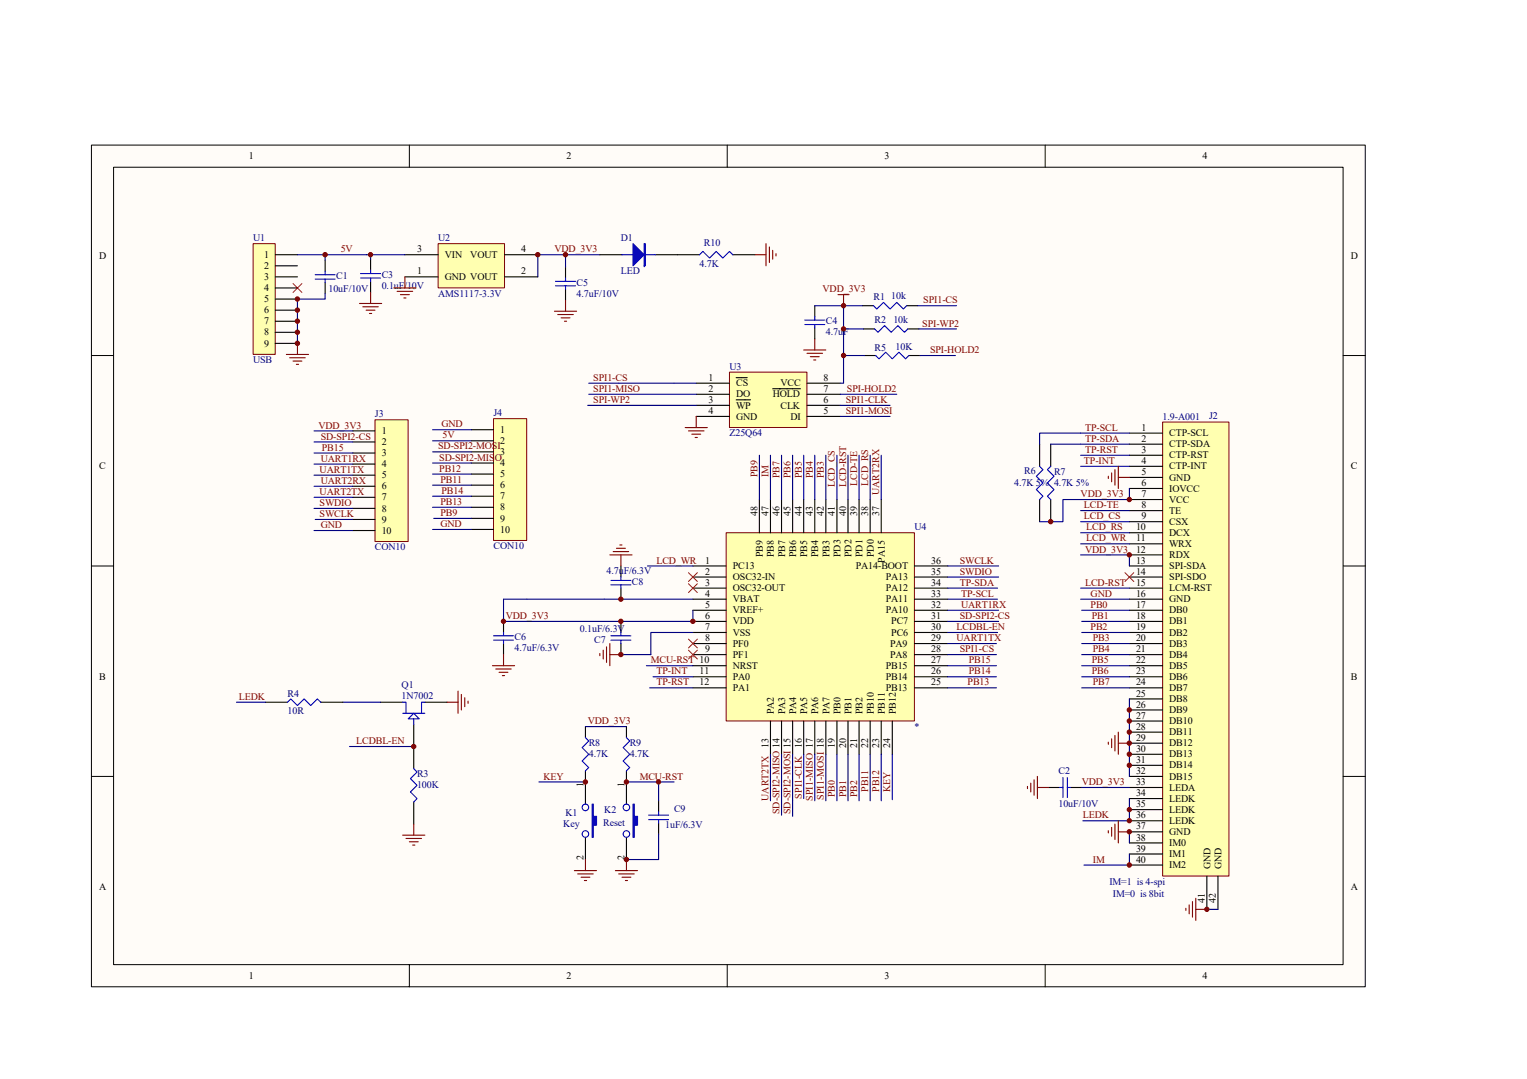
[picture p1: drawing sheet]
<svg xmlns="http://www.w3.org/2000/svg" width="420mm" height="297mm" viewBox="0 0 420 297" stroke-linecap="round" stroke-linejoin="round" font-family="sans-serif">
<path d="M25.2 39.9h350.5v231.8h-350.5z" fill="#fffcf8"/>
<g fill="none" stroke="#000" stroke-width=".28">
<path d="M25.2 39.9h350.5v231.8h-350.5zM112.6 39.9v6.1M200.1 39.9v6.1M287.6 39.9v6.1M31.3 46h338.3v219.6h-338.3zM25.2 97.9h6.1M369.6 97.9h6.1M25.2 155.8h6.1M369.6 155.8h6.1M25.2 213.7h6.1M369.6 213.7h6.1M112.6 265.6v6.1"/>
<path d="M200.1 265.6v6.1M287.6 265.6v6.1"/>
</g>
<path d="M170.8 155.8v3.1M170.8 161.9v3.1M170.8 171.1v3M170.8 177.2v3" fill="none" stroke="#000" stroke-width=".3"/>
<path d="M168.1 159.8h5.5M170.8 158.9v.9M168.1 161h5.5M168.1 175h5.5M168.1 176.2h5.5M170.8 161v.9M170.8 174.1v.9M170.8 176.2v1" fill="none" stroke="#00f" stroke-width=".3"/>
<path d="M200.7 102.5h21.3v15.2h-21.3z" fill="#ffffb0"/>
<path d="M200.7 102.4h21.3v15.3h-21.3z" fill="none" stroke="#800000" stroke-width=".28"/>
<g fill="none" stroke="#000" stroke-width=".3">
<path d="M237.3 84.2h3M237.6 90.6h3.1M237.9 97.9h3.1M249.5 84.2h3M249.8 90.6h3M250.1 97.9h3M191.6 105.5h9.1M191.6 111.6h9.1M191.6 108.5h9.1M191.6 114.6h9.1M202.6 104h3M202.6 110.1h3.9"/>
<path d="M212.6 107h7.6M222 105.5h9.2M222 111.6h9.2M222 108.5h9.2M222 114.6h9.2"/>
</g>
<path d="M230.6 81.1h3M232.1 81.1v3.1M188.5 117.7h6.1M189.4 118.6h4.3M190.4 119.5h2.4M191.6 114.6v3.1M191.3 120.4h.6M167.8 152.8h6.1M168.7 151.8h4.3M169.6 150.9h2.5M170.5 150h.6M170.8 152.8v3" fill="none" stroke="#800000" stroke-width=".3"/>
<path d="M240.3 84.2l.9 .9 1.9-1.9 1.8 1.9 1.8-1.9 1.9 1.9 .9-.9M240.7 90.6l.9 .9 1.8-1.9 1.8 1.9 1.8-1.9 1.9 1.9 .9-.9M241 97.9l.9 .9 1.8-1.8 1.8 1.8 1.8-1.8 1.9 1.8 .9-.9" fill="none" stroke="#00f" stroke-width=".3"/>
<path d="M232.1 84.2v21.3h-.9M162 105.5h8.2M185.5 105.5h6.1M231.2 111.6h13.7M231.2 114.6h13.7" fill="none" stroke="#000080" stroke-width=".3"/>
<path d="M199.8 146.7h51.8v51.8h-51.8z" fill="#ffffb0"/>
<path d="M199.8 146.7h51.8v51.8h-51.8z" fill="none" stroke="#800000" stroke-width=".28"/>
<g fill="none" stroke="#000" stroke-width=".3">
<path d="M224.2 84.2v3M224.2 90.3v3M208.9 137.5v9.2M212 137.5v9.2M215 137.5v9.2M218.1 137.5v9.2M221.1 137.5v9.2M224.2 137.5v9.2M227.2 137.5v9.2M230.3 137.5v9.2M233.3 137.5v9.2M236.4 137.5v9.2"/>
<path d="M239.4 137.5v9.2M242.5 137.5v9.2M190.7 155.8h9.1M190.7 158.9h9.1M251.6 155.8h9.2M251.6 158.9h9.2M138.5 171.1v3M138.5 177.2v3M190.7 161.9h9.1M190.7 165h9.1M190.7 168h9.1M190.7 171.1h9.1"/>
<path d="M190.7 174.1h9.1M190.7 177.2h9.1M251.6 161.9h9.2M251.6 165h9.2M251.6 168h9.2M251.6 171.1h9.2M251.6 174.1h9.2M251.6 177.2h9.2M190.7 180.2h9.1M190.7 183.3h9.1M190.7 186.3h9.1M190.7 189.4h9.1"/>
<path d="M212 198.5v9.1M215 198.5v9.1M218.1 198.5v9.1M221.1 198.5v9.1M224.2 198.5v9.1M227.2 198.5v9.1M230.3 198.5v9.1M233.3 198.5v9.1M236.4 198.5v9.1M239.4 198.5v9.1M242.5 198.5v9.1M245.5 198.5v9.1"/>
<path d="M251.6 180.2h9.2M251.6 183.3h9.2M251.6 186.3h9.2M251.6 189.4h9.2M288.5 216.8h3M294.6 216.8h3"/>
</g>
<g fill="none" stroke="#000080" stroke-width=".3">
<path d="M224.2 84.2h13.1M232.1 90.6h5.5M232.1 97.9h5.8M252.5 84.2h10.7M252.8 90.6h10.4M253.1 97.9h9.8M161.7 111.6h29.9M162 108.5h29.6M170.2 105.5h15.3M231.2 108.5h15.5M215 125.3v12.2M218.1 125.3v12.2"/>
<path d="M221.1 125.3v12.2M224.2 125.3v12.2M227.2 125.3v12.2M230.3 125.3v12.2M233.3 125.3v12.2M236.4 125.3v12.2M239.4 125.3v12.2M242.5 125.3v12.2M178.2 155.8h12.5M260.8 155.8h14M260.8 158.9h14M144.9 165h-6.4v6.1h52.2v-3.1"/>
<path d="M166.3 165h24.4M190.7 174.1h-11.6v6.1h-8.3M260.8 165h13.7M260.8 177.2h13.4M260.8 174.1h13.7M260.8 168h14M260.8 161.9h13.7M260.8 171.1h14M177.9 183.3h12.8M178.8 189.4h11.9M260.8 180.2h13.4M212 207.6v12.9"/>
<path d="M215 207.6v12.9M218.1 207.6v12.9M221.1 207.6v12.2M224.2 207.6v12.9M227.2 207.6v12.9M230.3 207.6v12.9M233.3 207.6v12.9M236.4 207.6v12.9"/>
</g>
<g fill="none" stroke="#800000" stroke-width=".3">
<path d="M221.1 96.4h6.1M222 97.3h4.3M223 98.2h2.4M223.9 99.1h.6M224.2 93.3v3.1M165 179.9v.6M166 179v2.4M166.9 178.1v4.3M167.8 177.2v6.1M135.5 183.3h6.1M136.4 184.2h4.3M137.3 185.1h2.5"/>
<path d="M138.2 186h.6M138.5 180.2v3.1M167.8 180.2h3"/>
</g>
<path d="M221.4 88.1h5.5M221.4 89.3h5.5M224.2 87.2v.9M224.2 89.3v1M135.8 175h5.5M135.8 176.2h5.5M138.5 174.1v.9M138.5 176.2v1M291.5 216.8h1M292.5 214.1v5.4M293.7 216.8h.9M293.7 214.1v5.4" fill="none" stroke="#00f" stroke-width=".3"/>
<path d="M120.6 67.1h18.2v12.1h-18.2z" fill="#ffffb0"/>
<path d="M120.6 67.1h18.2v12.1h-18.2z" fill="none" stroke="#800000" stroke-width=".28"/>
<g fill="none" stroke="#000" stroke-width=".3">
<path d="M89.5 71.6v3.1M89.5 77.7v3.1M102 71.4v3M102 77.4v3.1M111.4 70.1h9.2M111.4 76.2h9.2M138.8 70.1h9.2M138.8 76.2h9.2M155.6 73.5v3M155.6 79.6v3M286.1 122.3v6.1M286.1 137.5v6.1"/>
<path d="M289.1 122.3v6.1M289.1 137.5v6.1"/>
</g>
<g fill="none" stroke="#00f" stroke-width=".3">
<path d="M86.7 75.6h5.5M86.7 76.8h5.5M89.5 74.7v.9M89.5 76.8v.9M99.2 75.3h5.5M99.2 76.5h5.5M102 74.4v.9M102 76.5v.9M152.9 77.4h5.5M152.9 78.7h5.5M155.6 76.5v.9M155.6 78.7v.9"/>
<path d="M286.1 128.4l.9 .9-1.9 1.8 1.9 1.8-1.9 1.9 1.9 1.8-.9 .9M289.1 128.4l-.9 .9 1.8 1.8-1.8 1.8 1.8 1.9-1.8 1.8 .9 .9"/>
</g>
<g fill="none" stroke="#800000" stroke-width=".3">
<path d="M108.4 79.3h6.1M111.4 76.2v3.1M98.9 83.5h6.1M99.8 84.5h4.3M100.7 85.4h2.5M101.7 86.3h.6M102 80.5v3M109.3 80.2h4.2M110.2 81.1h2.4M111.1 82h.6M152.6 85.7h6.1M153.5 86.6h4.2"/>
<path d="M154.4 87.5h2.4M155.3 88.4h.6M155.6 82.6v3.1"/>
</g>
<path d="M100.7 70.1h10.7M102 70.1v1.3M155.6 70.1v3.4M165 70.1h-17v6.1M212 125.3v12.2M179.7 186.3h11M215 220.5v3.9M218.1 220.5v4.2" fill="none" stroke="#000080" stroke-width=".3"/>
<path d="M319.9 116.2h18.2v125h-18.2z" fill="#ffffb0"/>
<path d="M319.9 116.2h18.2v125h-18.2z" fill="none" stroke="#800000" stroke-width=".28"/>
<g fill="none" stroke="#000" stroke-width=".3">
<path d="M310.8 119.2h9.1M310.8 122.3h9.1M310.8 125.3h9.1M310.8 128.4h9.1M310.8 131.4h9.1M310.8 134.5h9.1M310.8 137.5h9.1M310.8 140.6h9.1M310.8 143.6h9.1M310.8 146.7h9.1M310.8 149.7h9.1M310.8 152.8h9.1"/>
<path d="M310.8 155.8h9.1M310.8 158.9h9.1M310.8 161.9h9.1M310.8 165h9.1M310.8 168h9.1M310.8 171.1h9.1M310.8 174.1h9.1M310.8 177.2h9.1M310.8 180.2h9.1M310.8 183.3h9.1M310.8 186.3h9.1M310.8 189.4h9.1"/>
<path d="M310.8 192.4h9.1M310.8 195.5h9.1M310.8 198.5h9.1M161.1 200v3.1M161.1 212.2v9.2M172.4 200v3.1M172.4 212.2v9.2M310.8 201.5h9.1M310.8 204.6h9.1M310.8 207.6h9.1M310.8 210.7h9.1M310.8 213.7h9.1"/>
<path d="M310.8 216.8h9.1M310.8 219.8h9.1M161.1 230.5v6.1M172.4 230.5v6.1M181.2 220.5v3M181.2 226.5v3.1M310.8 222.9h9.1M310.8 226h9.1M310.8 229h9.1M310.8 232.1h9.1M310.8 235.1h9.1M310.8 238.1h9.1"/>
<path d="M332.1 241.2v9.1M335.1 241.2v9.1"/>
</g>
<g fill="none" stroke="#000080" stroke-width=".3">
<path d="M310.8 119.2h-24.7v3.1M289.1 122.3h21.7M297.3 125.3h13.5M297.3 128.4h13.5M310.8 134.5v3h-18.3v6.1h-6.4M297.3 140.6h13.5M297.3 143.6h13.5M297.3 146.7h13.5M297.3 149.7h13.5M297.3 152.8h13.5M297.3 161.9h13.5M297.3 165h13.5"/>
<path d="M297.6 168h13.2M297.6 171.1h13.2M297.6 174.1h13.2M297.6 177.2h13.2M297.6 180.2h13.2M297.6 183.3h13.2M297.6 186.3h13.2M297.6 189.4h13.2M310.8 192.4v21.3M148.3 215.3h12.8M161.1 200h11.3M172.4 215.3h13.1"/>
<path d="M181.2 215.3v5.2M297.6 216.8h13.2M310.8 219.8v6.2h-12.8M181.2 229.6v7h-8.8M310.8 235.1v3h-12.6M310.8 229v3.1"/>
</g>
<g fill="none" stroke="#800000" stroke-width=".3">
<path d="M305 131.1v.6M305.9 130.2v2.4M306.8 129.3v4.3M307.7 131.4h3.1M307.7 128.4v6.1M158 239.7h6.1M161.1 236.6v3.1M169.3 239.7h6.1M172.4 236.6v3.1M305 228.7v.6M305.9 227.8v2.4M306.8 226.9v4.2"/>
<path d="M307.7 229h3.1M307.7 226v6.1M159 240.6h4.2M159.9 241.5h2.4M160.8 242.4h.6M170.2 240.6h4.3M171.1 241.5h2.5M172.1 242.4h.6"/>
</g>
<path d="M80.6 78.1l2.5 2.4M83.1 78.1l-2.5 2.4M309.5 157.6l2.5 2.5M312 157.6l-2.5 2.5" fill="none" stroke="#f00" stroke-width=".28"/>
<g fill="none" stroke="#00f" stroke-width=".3">
<path d="M161.1 203.1l.9 .9-1.8 1.8 1.8 1.8-1.8 1.9 1.8 1.8-.9 .9M172.4 203.1l.9 .9-1.8 1.8 1.8 1.8-1.8 1.9 1.8 1.8-.9 .9M178.5 224.4h5.4M178.5 225.6h5.4M181.2 223.5v.9M181.2 225.6v.9"/>
<circle cx="161.1" cy="222.3" r=".9"/>
<circle cx="161.1" cy="229.6" r=".9"/>
<circle cx="172.4" cy="222.3" r=".9"/>
<circle cx="172.4" cy="229.6" r=".9"/>
</g>
<g fill="#00f" stroke="#00f" stroke-width=".3">
<path d="M162.9 221.4h.3v3.3h.9v2.5h-.9v3.3h-.3z" fill-rule="evenodd"/>
<path d="M174.2 221.4h.3v3.3h.9v2.5h-.9v3.3h-.3z" fill-rule="evenodd"/>
</g>
<path d="M69.7 67.1h6v30.5h-6z" fill="#ffffb0"/>
<path d="M69.6 67.1h6.1v30.5h-6.1z" fill="none" stroke="#800000" stroke-width=".28"/>
<g fill="none" stroke="#000" stroke-width=".3">
<path d="M75.7 70.1h6.1M75.7 73.2h6.1M75.7 76.2h6.1M75.7 79.3h6.1M165 70.1h6.1M180.3 70.1h12.2M201.6 70.1h6.1M75.7 82.3h6.1M75.7 85.4h6.1M75.7 88.4h6.1M75.7 91.5h6.1M75.7 94.5h6.1"/>
<path d="M73 193.3h6.1M88.3 193.3h6M104.7 193.3h6.1M113.8 199.4v12.2M116.9 193.3h6.1M113.8 220.8v6.1"/>
</g>
<g fill="none" stroke="#000080" stroke-width=".3">
<path d="M81.8 70.1h18.9M89.5 70.1v1.5M89.5 80.8v1.5h-7.7v12.2M208.9 125.3v12.2M310.8 152.8v3M144.9 165h21.4M65.1 193.3h7.9M94.3 193.3h10.4M260.8 183.3h13.4M260.8 186.3h13.4M260.8 189.4h13.4M96.2 205.5h17.6"/>
<path d="M239.4 207.6v12.9M242.5 207.6v12.9M245.5 207.6v12.6M332.1 250.3h3"/>
</g>
<g fill="none" stroke="#800000" stroke-width=".3">
<path d="M207.7 70.1h3.1M210.8 67.1v6.1M211.7 68v4.3M212.6 68.9v2.5M213.5 69.8v.6M78.8 97.6h6.1M79.7 98.5h4.3M80.6 99.4h2.5M81.8 94.5v3.1M81.5 100.3h.7M123 193.3h3M126 190.3v6.1"/>
<path d="M126.9 191.2v4.3M127.9 192.1v2.4M128.8 193v.6M282.7 216.5v.6M283.6 215.6v2.4M284.5 214.7v4.2M285.4 216.8h3.1M285.4 213.7v6.1M305 204.3v.6M305.9 203.4v2.4M306.8 202.5v4.2M307.7 204.6h3.1"/>
<path d="M307.7 201.5v6.1M110.8 229.9h6.1M111.7 230.8h4.3M112.6 231.7h2.5M113.5 232.6h.7M113.8 226.9v3M326.3 250v.6M327.2 249.1v2.5M328.1 248.2v4.3M329 250.3h3.1M329 247.3v6.1"/>
</g>
<path d="M189.4 157.6l2.5 2.5M191.9 157.6l-2.5 2.5M189.4 179l2.5 2.4M189.4 175.9l2.5 2.5M189.4 160.7l2.5 2.4M191.9 179l-2.5 2.4M191.9 175.9l-2.5 2.5M191.9 160.7l-2.5 2.4" fill="none" stroke="#f00" stroke-width=".28"/>
<path d="M171.1 70.1h9.2M192.5 70.1l.9-.9 1.8 1.8 1.9-1.8 1.8 1.8 1.8-1.8 .9 .9M79.1 193.3l.9-.9 1.8 1.8 1.9-1.8 1.8 1.8 1.8-1.8 1 .9M110.8 193.3h.9v3.1M110.8 196.4h6.1M113.8 196.4l1.6 1.5h-3.1zM113.8 197.9v1.5M116.9 193.3h-.9v3.1M113.8 211.6l1 .9-1.9 1.9 1.9 1.8-1.9 1.8 1.9 1.8-1 1" fill="none" stroke="#00f" stroke-width=".3"/>
<g fill="#00f" stroke="#00f" stroke-width=".3">
<path d="M174.2 67.1l3 3-3 3.1z"/>
<path d="M177.2 67.1v6.1h.4v-6.1z" fill-rule="evenodd"/>
</g>
<path d="M103.2 115.6h9.1v33.5h-9.1z" fill="#ffffb0"/>
<path d="M103.2 115.6h9.1v33.5h-9.1z" fill="none" stroke="#800000" stroke-width=".28"/>
<path d="M97.1 118.6h6.1M97.1 121.7h6.1M97.1 124.7h6.1M97.1 127.8h6.1M97.1 130.8h6.1M97.1 133.9h6.1M97.1 136.9h6.1M97.1 140h6.1M97.1 143h6.1M97.1 146h6.1" fill="none" stroke="#000" stroke-width=".3"/>
<path d="M86.4 118.6h10.7M86.4 121.7h10.7M86.4 124.7h10.7M86.4 127.8h10.7M86.4 130.8h10.7M86.4 133.9h10.7M86.4 136.9h10.7M86.4 140h10.7M86.4 146.1h10.7M86.7 143h10.4" fill="none" stroke="#000080" stroke-width=".3"/>
<path d="M135.8 115.3h9.1v33.5h-9.1z" fill="#ffffb0"/>
<path d="M135.8 115.3h9.1v33.5h-9.1z" fill="none" stroke="#800000" stroke-width=".28"/>
<path d="M129.7 118.3h6.1M129.7 121.3h6.1M129.7 124.4h6.1M129.7 127.5h6.1M129.7 130.5h6.1M129.7 133.6h6.1M129.7 136.6h6.1M129.7 139.7h6.1M129.7 142.7h6.1M129.7 145.8h6.1" fill="none" stroke="#000" stroke-width=".3"/>
<path d="M119 118.3h10.7M119 121.3h10.7M119 124.4h10.7M119 127.5h10.7M119 130.5h10.7M119 133.6h10.7M119 136.6h10.7M119 139.7h10.7M119 145.8h10.7M119.3 142.7h10.4" fill="none" stroke="#000080" stroke-width=".3"/>
<g fill="#800000" stroke="#800000" stroke-width=".28">
<circle cx="170.8" cy="180.2" r=".6"/>
<circle cx="170.8" cy="171" r=".6"/>
<circle cx="170.8" cy="165" r=".6"/>
<circle cx="232.1" cy="84.1" r=".6"/>
<circle cx="190.6" cy="171" r=".6"/>
<circle cx="138.5" cy="171" r=".59"/>
<circle cx="232.1" cy="97.9" r=".6"/>
<circle cx="232.1" cy="90.5" r=".59"/>
<circle cx="148" cy="70.1" r=".61"/>
<circle cx="155.6" cy="70.1" r=".61"/>
<circle cx="101.9" cy="70.1" r=".6"/>
<circle cx="289.1" cy="143.6" r=".61"/>
<circle cx="310.7" cy="137.5" r=".6"/>
<circle cx="310.7" cy="152.7" r=".6"/>
<circle cx="310.7" cy="195.4" r=".6"/>
<circle cx="310.7" cy="198.5" r=".6"/>
<circle cx="310.7" cy="201.5" r=".6"/>
<circle cx="310.7" cy="204.6" r=".6"/>
<circle cx="310.7" cy="207.6" r=".6"/>
<circle cx="310.7" cy="210.7" r=".6"/>
<circle cx="310.7" cy="222.9" r=".59"/>
<circle cx="310.7" cy="225.9" r=".59"/>
<circle cx="310.7" cy="229" r=".59"/>
<circle cx="310.7" cy="238.1" r=".6"/>
<circle cx="332.1" cy="250.3" r=".6"/>
<circle cx="161.1" cy="215.3" r=".6"/>
<circle cx="172.4" cy="236.6" r=".61"/>
<circle cx="172.4" cy="215.3" r=".6"/>
<circle cx="181.2" cy="215.3" r=".59"/>
<circle cx="81.8" cy="82.3" r=".6"/>
<circle cx="81.8" cy="85.4" r=".6"/>
<circle cx="81.8" cy="88.4" r=".6"/>
<circle cx="81.8" cy="91.5" r=".6"/>
<circle cx="81.8" cy="94.5" r=".61"/>
<circle cx="89.4" cy="70.1" r=".61"/>
<circle cx="113.8" cy="205.5" r=".6"/>
</g>
<g font-size="2.8">
<text x="68.4" y="43.9">1</text>
<text x="155.9" y="43.9">2</text>
<text x="243.4" y="43.9">3</text>
<text x="330.9" y="43.9">4</text>
<text x="27.3" y="71.3">D</text>
<text x="72.7" y="71">1</text>
<text x="114.8" y="69.5">3</text>
<text x="122.4" y="71">VIN</text>
<text x="129.4" y="71">VOUT</text>
<text x="143.4" y="69.5">4</text>
<text x="371.7" y="71.3">D</text>
<text x="72.7" y="74">2</text>
<text x="72.7" y="77.1">3</text>
<text x="114.8" y="75.6">1</text>
<text x="122.4" y="77.1">GND VOUT</text>
<text x="143.4" y="75.6">2</text>
<text x="72.7" y="80.1">4</text>
<text x="72.7" y="83.2">5</text>
<text x="72.7" y="86.3">6</text>
<text x="72.7" y="89.3">7</text>
<text x="72.7" y="92.4">8</text>
<text x="72.7" y="95.4">9</text>
<text x="194.9" y="104.8">1</text>
<text x="194.9" y="107.9">2</text>
<text x="202.6" y="106.4">CS</text>
<text x="214.7" y="106.4">VCC</text>
<text x="226.6" y="104.8">8</text>
<text x="226.6" y="107.9">7</text>
<text x="194.9" y="110.9">3</text>
<text x="194.9" y="114">4</text>
<text x="202.6" y="112.5">WP</text>
<text x="202.6" y="109.4">DO</text>
<text x="212.6" y="109.4">HOLD</text>
<text x="214.7" y="112.5">CLK</text>
<text x="226.6" y="110.9">6</text>
<text x="226.6" y="114">5</text>
<text x="105" y="119.5">1</text>
<text x="137.6" y="119.2">1</text>
<text x="202.6" y="115.5">GND</text>
<text x="217.5" y="115.5">DI</text>
<text x="314.1" y="118.6">1</text>
<text x="105" y="122.5">2</text>
<text x="105" y="125.6">3</text>
<text x="137.6" y="122.2">2</text>
<text x="137.6" y="125.3">3</text>
<text x="314.1" y="121.6">2</text>
<text x="314.1" y="124.7">3</text>
<text x="321.7" y="120.1">CTP-SCL</text>
<text x="321.7" y="123.1">CTP-SDA</text>
<text x="27.3" y="129.2">C</text>
<text x="105" y="128.6">4</text>
<text x="105" y="131.7">5</text>
<text x="137.6" y="128.3">4</text>
<text x="137.6" y="131.4">5</text>
<text x="314.1" y="127.7">4</text>
<text x="314.1" y="130.8">5</text>
<text x="321.7" y="126.2">CTP-RST</text>
<text x="321.7" y="129.2">CTP-INT</text>
<text x="371.7" y="129.2">C</text>
<text x="105" y="134.7">6</text>
<text x="105" y="137.8">7</text>
<text x="137.6" y="134.4">6</text>
<text x="137.6" y="137.5">7</text>
<text x="314.1" y="133.8">6</text>
<text x="314.1" y="136.9">7</text>
<text x="321.7" y="132.3">GND</text>
<text x="321.7" y="135.3">IOVCC</text>
<text x="105" y="140.8">8</text>
<text x="105" y="143.9">9</text>
<text x="137.6" y="140.5">8</text>
<text x="137.6" y="143.6">9</text>
<text x="208.4" y="142.1" transform="rotate(-90 208.4 142.1)">48</text>
<text x="211.4" y="142.1" transform="rotate(-90 211.4 142.1)">47</text>
<text x="214.5" y="142.1" transform="rotate(-90 214.5 142.1)">46</text>
<text x="217.5" y="142.1" transform="rotate(-90 217.5 142.1)">45</text>
<text x="220.6" y="142.1" transform="rotate(-90 220.6 142.1)">44</text>
<text x="223.6" y="142.1" transform="rotate(-90 223.6 142.1)">43</text>
<text x="226.7" y="142.1" transform="rotate(-90 226.7 142.1)">42</text>
<text x="229.7" y="142.1" transform="rotate(-90 229.7 142.1)">41</text>
<text x="232.8" y="142.1" transform="rotate(-90 232.8 142.1)">40</text>
<text x="235.8" y="142.1" transform="rotate(-90 235.8 142.1)">39</text>
<text x="238.9" y="142.1" transform="rotate(-90 238.9 142.1)">38</text>
<text x="241.9" y="142.1" transform="rotate(-90 241.9 142.1)">37</text>
<text x="314.1" y="139.9">8</text>
<text x="314.1" y="143">9</text>
<text x="321.7" y="138.4">VCC</text>
<text x="321.7" y="141.4">TE</text>
<text x="105" y="146.9">10</text>
<text x="137.6" y="146.6">10</text>
<text x="312.6" y="146">10</text>
<text x="312.6" y="149.1">11</text>
<text x="321.7" y="144.5">CSX</text>
<text x="321.7" y="147.5">DCX</text>
<text x="194" y="155.2">1</text>
<text x="209.9" y="153.4" transform="rotate(-90 209.9 153.4)">PB9</text>
<text x="213" y="153.4" transform="rotate(-90 213 153.4)">PB8</text>
<text x="216" y="153.4" transform="rotate(-90 216 153.4)">PB7</text>
<text x="219.1" y="153.4" transform="rotate(-90 219.1 153.4)">PB6</text>
<text x="222.1" y="153.4" transform="rotate(-90 222.1 153.4)">PB5</text>
<text x="225.2" y="153.4" transform="rotate(-90 225.2 153.4)">PB4</text>
<text x="228.2" y="153.4" transform="rotate(-90 228.2 153.4)">PB3</text>
<text x="231.3" y="153.4" transform="rotate(-90 231.3 153.4)">PD3</text>
<text x="234.3" y="153.4" transform="rotate(-90 234.3 153.4)">PD2</text>
<text x="237.4" y="153.4" transform="rotate(-90 237.4 153.4)">PD1</text>
<text x="240.4" y="153.4" transform="rotate(-90 240.4 153.4)">PD0</text>
<text x="243.4" y="154.9" transform="rotate(-90 243.4 154.9)">PA15</text>
<text x="256.2" y="155.2">36</text>
<text x="312.6" y="152.1">12</text>
<text x="312.6" y="155.2">13</text>
<text x="321.7" y="150.6">WRX</text>
<text x="321.7" y="153.6">RDX</text>
<text x="194" y="158.2">2</text>
<text x="194" y="161.2">3</text>
<text x="201.6" y="156.7">PC13</text>
<text x="201.6" y="159.7">OSC32-IN</text>
<text x="235.5" y="156.7">PA14-BOOT</text>
<text x="243.7" y="159.7">PA13</text>
<text x="256.2" y="161.2">34</text>
<text x="256.2" y="158.2">35</text>
<text x="312.6" y="158.2">14</text>
<text x="312.6" y="161.2">15</text>
<text x="321.7" y="156.7">SPI-SDA</text>
<text x="321.7" y="159.7">SPI-SDO</text>
<text x="194" y="164.3">4</text>
<text x="194" y="167.3">5</text>
<text x="201.6" y="162.8">OSC32-OUT</text>
<text x="201.6" y="165.8">VBAT</text>
<text x="243.7" y="165.8">PA11</text>
<text x="243.7" y="162.8">PA12</text>
<text x="256.2" y="167.3">32</text>
<text x="256.2" y="164.3">33</text>
<text x="312.6" y="164.3">16</text>
<text x="312.6" y="167.3">17</text>
<text x="321.7" y="162.8">LCM-RST</text>
<text x="321.7" y="165.8">GND</text>
<text x="194" y="170.4">6</text>
<text x="194" y="173.5">7</text>
<text x="201.6" y="168.9">VREF+</text>
<text x="201.6" y="171.9">VDD</text>
<text x="243.7" y="168.9">PA10</text>
<text x="245.2" y="171.9">PC7</text>
<text x="256.2" y="173.5">30</text>
<text x="256.2" y="170.4">31</text>
<text x="312.6" y="170.4">18</text>
<text x="312.6" y="173.5">19</text>
<text x="321.7" y="168.9">DB0</text>
<text x="321.7" y="171.9">DB1</text>
<text x="194" y="176.5">8</text>
<text x="194" y="179.6">9</text>
<text x="201.6" y="175">VSS</text>
<text x="201.6" y="178">PF0</text>
<text x="244.9" y="178">PA9</text>
<text x="245.2" y="175">PC6</text>
<text x="256.2" y="179.6">28</text>
<text x="256.2" y="176.5">29</text>
<text x="312.6" y="176.5">20</text>
<text x="312.6" y="179.6">21</text>
<text x="321.7" y="175">DB2</text>
<text x="321.7" y="178">DB3</text>
<text x="192.5" y="185.7">11</text>
<text x="201.6" y="181.1">PF1</text>
<text x="201.6" y="184.1">NRST</text>
<text x="243.7" y="184.1">PB15</text>
<text x="244.9" y="181.1">PA8</text>
<text x="256.2" y="185.7">26</text>
<text x="256.2" y="182.6">27</text>
<text x="312.6" y="182.6">22</text>
<text x="312.6" y="185.7">23</text>
<text x="321.7" y="181.1">DB4</text>
<text x="321.7" y="184.1">DB5</text>
<text x="27.3" y="187.2">B</text>
<text x="192.5" y="188.7">12</text>
<text x="201.6" y="187.2">PA0</text>
<text x="201.6" y="190.2">PA1</text>
<text x="243.7" y="190.2">PB13</text>
<text x="243.7" y="187.2">PB14</text>
<text x="256.2" y="188.7">25</text>
<text x="312.6" y="188.7">24</text>
<text x="312.6" y="191.7">25</text>
<text x="321.7" y="187.2">DB6</text>
<text x="321.7" y="190.2">DB7</text>
<text x="371.7" y="187.2">B</text>
<text x="213" y="196.7" transform="rotate(-90 213 196.7)">PA2</text>
<text x="216" y="196.7" transform="rotate(-90 216 196.7)">PA3</text>
<text x="219.1" y="196.7" transform="rotate(-90 219.1 196.7)">PA4</text>
<text x="222.1" y="196.7" transform="rotate(-90 222.1 196.7)">PA5</text>
<text x="225.2" y="196.7" transform="rotate(-90 225.2 196.7)">PA6</text>
<text x="228.2" y="196.7" transform="rotate(-90 228.2 196.7)">PA7</text>
<text x="231.3" y="196.7" transform="rotate(-90 231.3 196.7)">PB0</text>
<text x="234.3" y="196.7" transform="rotate(-90 234.3 196.7)">PB1</text>
<text x="237.4" y="196.7" transform="rotate(-90 237.4 196.7)">PB2</text>
<text x="240.4" y="196.7" transform="rotate(-90 240.4 196.7)">PB10</text>
<text x="243.4" y="196.7" transform="rotate(-90 243.4 196.7)">PB11</text>
<text x="246.5" y="196.7" transform="rotate(-90 246.5 196.7)">PB12</text>
<text x="312.6" y="194.8">26</text>
<text x="312.6" y="197.8">27</text>
<text x="321.7" y="193.3">DB8</text>
<text x="321.7" y="196.3">DB9</text>
<text x="312.6" y="200.9">28</text>
<text x="312.6" y="203.9">29</text>
<text x="321.7" y="199.4">DB10</text>
<text x="321.7" y="202.4">DB11</text>
<text x="211.4" y="205.8" transform="rotate(-90 211.4 205.8)">13</text>
<text x="220.6" y="205.8" transform="rotate(-90 220.6 205.8)">16</text>
<text x="229.7" y="205.8" transform="rotate(-90 229.7 205.8)">19</text>
<text x="232.8" y="205.8" transform="rotate(-90 232.8 205.8)">20</text>
<text x="235.8" y="205.8" transform="rotate(-90 235.8 205.8)">21</text>
<text x="238.9" y="205.8" transform="rotate(-90 238.9 205.8)">22</text>
<text x="241.9" y="205.8" transform="rotate(-90 241.9 205.8)">23</text>
<text x="245" y="205.8" transform="rotate(-90 245 205.8)">24</text>
<text x="312.6" y="207">30</text>
<text x="321.7" y="205.5">DB12</text>
<text x="321.7" y="208.5">DB13</text>
<text x="312.6" y="210">31</text>
<text x="312.6" y="213.1">32</text>
<text x="321.7" y="211.6">DB14</text>
<text x="321.7" y="214.6">DB15</text>
<text x="160.5" y="216.8" transform="rotate(-90 160.5 216.8)">1</text>
<text x="171.8" y="216.8" transform="rotate(-90 171.8 216.8)">1</text>
<text x="312.6" y="216.1">33</text>
<text x="312.6" y="219.2">34</text>
<text x="321.7" y="217.7">LEDA</text>
<text x="321.7" y="220.7">LEDK</text>
<text x="312.6" y="222.2">35</text>
<text x="312.6" y="225.3">36</text>
<text x="321.7" y="223.8">LEDK</text>
<text x="321.7" y="226.8">LEDK</text>
<text x="312.6" y="228.3">37</text>
<text x="312.6" y="231.4">38</text>
<text x="321.7" y="229.9">GND</text>
<text x="321.7" y="232.9">IM0</text>
<text x="160.5" y="236.6" transform="rotate(-90 160.5 236.6)">2</text>
<text x="171.8" y="236.6" transform="rotate(-90 171.8 236.6)">2</text>
<text x="312.6" y="234.4">39</text>
<text x="312.6" y="237.5">40</text>
<text x="321.7" y="236">IM1</text>
<text x="321.7" y="239">IM2</text>
<text x="333" y="239.4" transform="rotate(-90 333 239.4)">GND</text>
<text x="336.1" y="239.4" transform="rotate(-90 336.1 239.4)">GND</text>
<text x="27.3" y="245.1">A</text>
<text x="371.7" y="245.1">A</text>
<text x="331.5" y="248.5" transform="rotate(-90 331.5 248.5)">41</text>
<text x="334.6" y="248.5" transform="rotate(-90 334.6 248.5)">42</text>
<text x="68.4" y="269.5">1</text>
<text x="155.9" y="269.5">2</text>
<text x="243.4" y="269.5">3</text>
<text x="330.9" y="269.5">4</text>
</g>
<g font-size="2.8" fill="#000080">
<text x="69.6" y="66.4">U1</text>
<text x="120.6" y="66.4">U2</text>
<text x="170.8" y="66.4">D1</text>
<text x="193.7" y="67.6">R10</text>
<text x="92.5" y="76.8">C1</text>
<text x="105" y="76.5">C3</text>
<text x="170.8" y="75.6">LED</text>
<text x="192.5" y="73.4">4.7K</text>
<text x="90.4" y="80.5">10uF/10V</text>
<text x="105" y="79.5">0.1uF/10V</text>
<text x="120.6" y="81.7">AMS1117-3.3V</text>
<text x="158.7" y="78.6">C5</text>
<text x="158.7" y="81.7">4.7uF/10V</text>
<text x="240.3" y="82.6">R1</text>
<text x="245.2" y="82.3">10k</text>
<text x="227.2" y="89.3">C4</text>
<text x="240.7" y="89">R2</text>
<text x="245.8" y="89">10k</text>
<text x="227.2" y="92.4">4.7uF</text>
<text x="69.6" y="100">USB</text>
<text x="200.7" y="101.8">U3</text>
<text x="240.7" y="96.6">R5</text>
<text x="246.4" y="96.3">10K</text>
<text x="103.2" y="114.9">J3</text>
<text x="135.8" y="114.6">J4</text>
<text x="319.9" y="115.5">1.9-A001</text>
<text x="332.7" y="115.2">J2</text>
<text x="200.7" y="120.1">Z25Q64</text>
<text x="281.8" y="130.5">R6</text>
<text x="290" y="130.8">R7</text>
<text x="279.1" y="133.8">4.7K 5% 4.7K 5%</text>
<text x="251.6" y="146">U4</text>
<text x="103.2" y="151.5">CON10</text>
<text x="135.8" y="151.2">CON10</text>
<text x="166.9" y="157.9">4.7uF/6.3V</text>
<text x="173.9" y="161">C8</text>
<text x="141.6" y="176.2">C6</text>
<text x="141.6" y="179.2">4.7uF/6.3V</text>
<text x="159.6" y="174.1">0.1uF/6.3V</text>
<text x="163.5" y="177.1">C7</text>
<text x="79.1" y="191.7">R4</text>
<text x="110.5" y="189.3">Q1</text>
<text x="79.1" y="196.6">10R</text>
<text x="110.5" y="192.4">1N7002</text>
<text x="251.6" y="200.9">*</text>
<text x="162" y="205.5">R8</text>
<text x="162" y="208.5">4.7K</text>
<text x="173.3" y="205.5">R9</text>
<text x="173.3" y="208.5">4.7K</text>
<text x="114.8" y="214">R3</text>
<text x="291.2" y="213.1">C2</text>
<text x="114.8" y="217.1">100K</text>
<text x="155" y="227.7">Key</text>
<text x="155.6" y="224.7">K1</text>
<text x="166" y="227.4">Reset</text>
<text x="166.3" y="223.8">K2</text>
<text x="185.5" y="223.5">C9</text>
<text x="291.2" y="222.2">10uF/10V</text>
<text x="183" y="228">1uF/6.3V</text>
<text x="305.3" y="243.6">IM=1 is 4-spi</text>
<text x="306.2" y="246.9">IM=0 is 8bit</text>
</g>
<g font-size="2.8" fill="#800000">
<text x="93.7" y="69.5">5V</text>
<text x="152.6" y="69.5">VDD_3V3</text>
<text x="226.3" y="80.5">VDD_3V3</text>
<text x="254.1" y="83.5">SPI1-CS</text>
<text x="253.8" y="89.9">SPI-WP2</text>
<text x="255.9" y="97.2">SPI-HOLD2</text>
<text x="163.2" y="104.8">SPI1-CS</text>
<text x="163.2" y="107.9">SPI1-MISO</text>
<text x="233" y="107.9">SPI-HOLD2</text>
<text x="163.2" y="110.9">SPI-WP2</text>
<text x="232.7" y="110.9">SPI1-CLK</text>
<text x="232.7" y="114">SPI1-MOSI</text>
<text x="87.6" y="118">VDD_3V3</text>
<text x="121.5" y="117.6">GND</text>
<text x="298.6" y="118.6">TP-SCL</text>
<text x="88.3" y="121">SD-SPI2-CS</text>
<text x="88.5" y="124.1">PB15</text>
<text x="120.6" y="123.7">SD-SPI2-MOSI</text>
<text x="121.8" y="120.7">5V</text>
<text x="298.6" y="121.6">TP-SDA</text>
<text x="298.6" y="124.7">TP-RST</text>
<text x="87.9" y="130.2">UART1TX</text>
<text x="88.3" y="127.1">UART1RX</text>
<text x="120.9" y="129.9">PB12</text>
<text x="120.9" y="126.8">SD-SPI2-MISO</text>
<text x="208.4" y="131.4" transform="rotate(-90 208.4 131.4)">PB9</text>
<text x="211.4" y="131.4" transform="rotate(-90 211.4 131.4)">IM</text>
<text x="214.5" y="131.7" transform="rotate(-90 214.5 131.7)">PB7</text>
<text x="217.5" y="131.7" transform="rotate(-90 217.5 131.7)">PB6</text>
<text x="220.6" y="131.7" transform="rotate(-90 220.6 131.7)">PB5</text>
<text x="223.6" y="131.7" transform="rotate(-90 223.6 131.7)">PB4</text>
<text x="226.7" y="131.7" transform="rotate(-90 226.7 131.7)">PB3</text>
<text x="298.2" y="127.7">TP-INT</text>
<text x="87.9" y="136.3">UART2TX</text>
<text x="88.3" y="133.2">UART2RX</text>
<text x="121.2" y="132.9">PB11</text>
<text x="121.5" y="136">PB14</text>
<text x="229.7" y="134.2" transform="rotate(-90 229.7 134.2)">LCD_CS</text>
<text x="232.8" y="134.2" transform="rotate(-90 232.8 134.2)">LCD-RST</text>
<text x="235.8" y="133.9" transform="rotate(-90 235.8 133.9)">LCD-TE</text>
<text x="238.9" y="133.9" transform="rotate(-90 238.9 133.9)">LCD_RS</text>
<text x="241.9" y="136.3" transform="rotate(-90 241.9 136.3)">UART2RX</text>
<text x="297.3" y="136.9">VDD_3V3</text>
<text x="87.9" y="142.3">SWCLK</text>
<text x="87.9" y="139.3">SWDIO</text>
<text x="121.2" y="142">PB9</text>
<text x="121.2" y="139">PB13</text>
<text x="298.2" y="139.9">LCD-TE</text>
<text x="298.2" y="143">LCD_CS</text>
<text x="88.3" y="145.4">GND</text>
<text x="121.2" y="145.1">GND</text>
<text x="298.9" y="146">LCD_RS</text>
<text x="298.9" y="149.1">LCD_WR</text>
<text x="180.6" y="155.2">LCD_WR</text>
<text x="264.1" y="155.2">SWCLK</text>
<text x="298.6" y="152.1">VDD_3V3</text>
<text x="264.1" y="158.2">SWDIO</text>
<text x="264.1" y="161.2">TP-SDA</text>
<text x="298.6" y="161.2">LCD-RST</text>
<text x="264.4" y="167.3">UART1RX</text>
<text x="264.4" y="164.3">TP-SCL</text>
<text x="300.1" y="164.3">GND</text>
<text x="300.1" y="167.3">PB0</text>
<text x="139.1" y="170.4">VDD_3V3</text>
<text x="263.2" y="173.5">LCDBL-EN</text>
<text x="264.1" y="170.4">SD-SPI2-CS</text>
<text x="300.1" y="173.5">PB2</text>
<text x="300.4" y="170.4">PB1</text>
<text x="263.2" y="176.5">UART1TX</text>
<text x="264.1" y="179.6">SPI1-CS</text>
<text x="300.7" y="176.5">PB3</text>
<text x="300.7" y="179.6">PB4</text>
<text x="179.1" y="182.6">MCU-RST 10</text>
<text x="180.6" y="185.7">TP-INT</text>
<text x="266.6" y="185.7">PB14</text>
<text x="266.6" y="182.6">PB15</text>
<text x="300.4" y="182.6">PB5</text>
<text x="300.4" y="185.7">PB6</text>
<text x="180.6" y="188.7">TP-RST</text>
<text x="266.2" y="188.7">PB13</text>
<text x="300.7" y="188.7">PB7</text>
<text x="65.7" y="192.7">LEDK</text>
<text x="161.7" y="199.4">VDD_3V3</text>
<text x="98" y="204.9">LCDBL-EN</text>
<text x="149.5" y="214.6">KEY</text>
<text x="176" y="214.6">MCU-RST</text>
<text x="211.4" y="220.5" transform="rotate(-90 211.4 220.5)">UART2TX</text>
<text x="220.6" y="219.8" transform="rotate(-90 220.6 219.8)">SPI1-CLK</text>
<text x="223.6" y="220.5" transform="rotate(-90 223.6 220.5)">SPI1-MISO 17</text>
<text x="226.7" y="220.2" transform="rotate(-90 226.7 220.2)">SPI1-MOSI 18</text>
<text x="229.7" y="219.5" transform="rotate(-90 229.7 219.5)">PB0</text>
<text x="232.8" y="219.5" transform="rotate(-90 232.8 219.5)">PB1</text>
<text x="235.8" y="219.5" transform="rotate(-90 235.8 219.5)">PB2</text>
<text x="238.9" y="218" transform="rotate(-90 238.9 218)">PB11</text>
<text x="241.9" y="218" transform="rotate(-90 241.9 218)">PB12</text>
<text x="245" y="218" transform="rotate(-90 245 218)">KEY</text>
<text x="297.6" y="216.1">VDD_3V3</text>
<text x="214.5" y="224.1" transform="rotate(-90 214.5 224.1)">SD-SPI2-MISO 14</text>
<text x="217.5" y="224.1" transform="rotate(-90 217.5 224.1)">SD-SPI2-MOSI 15</text>
<text x="298" y="225.3">LEDK</text>
<text x="300.7" y="237.5">IM</text>
</g>
</svg>
